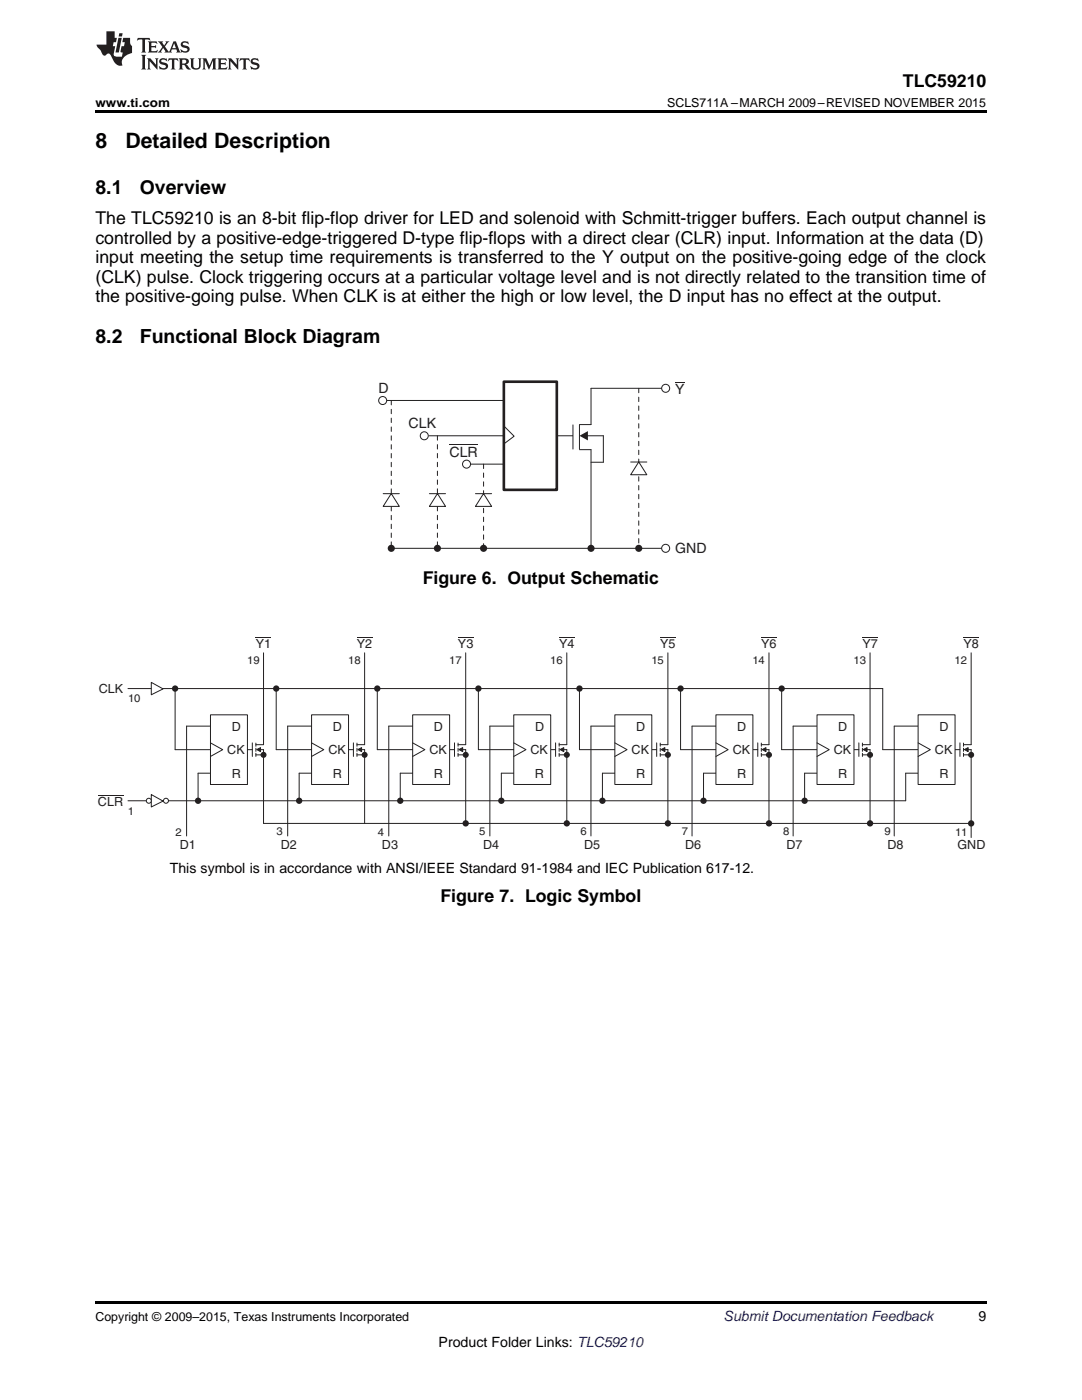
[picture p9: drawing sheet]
<svg xmlns="http://www.w3.org/2000/svg" width="216mm" height="279mm" viewBox="0 0 216 279" stroke-linecap="round" stroke-linejoin="round" font-family="sans-serif">
<path d="M19 259.7h177.8v.5h-177.8z" fill="#000"/>
<path d="M25.5 137.4h150.6M25.5 159.8h155.2M52.6 164.3h141.2" fill="none" stroke="#231f20" stroke-width=".2"/>
<circle cx="193.8" cy="164.3" r=".63" fill="#231f20"/>
<path d="M19.6 158.8h5" fill="none" stroke="#231f20" stroke-width=".2"/>
<path d="M30.2 136.2l2.3 1.3-2.3 1.2z" fill="#fff"/>
<path d="M30.2 136.2l2.3 1.3-2.3 1.2z" fill="none" stroke="#231f20" stroke-width=".2"/>
<path d="M30.2 158.6l2.3 1.3-2.3 1.1z" fill="#fff"/>
<path d="M30.2 158.6l2.3 1.3-2.3 1.1z" fill="none" stroke="#231f20" stroke-width=".2"/>
<circle cx="29.7" cy="159.8" r=".5" fill="#fff"/>
<circle cx="29.7" cy="159.8" r=".5" fill="none" stroke="#231f20" stroke-width=".2"/>
<circle cx="33.1" cy="159.8" r=".5" fill="#fff"/>
<g fill="none" stroke="#231f20" stroke-width=".2">
<path d="M39.5 154.3v5.5"/>
<circle cx="33.1" cy="159.8" r=".5"/>
</g>
<circle cx="39.5" cy="159.8" r=".63" fill="#231f20"/>
<path d="M52.6 130.3v18.3M37.2 144.9v21.9M52.6 149.6v14.7" fill="none" stroke="#231f20" stroke-width=".2"/>
<circle cx="52.6" cy="150.6" r=".5" fill="#231f20"/>
<g fill="none" stroke="#231f20" stroke-width=".2">
<path d="M34.9 137.4v12.2"/>
<circle cx="52.6" cy="150.6" r=".5"/>
</g>
<circle cx="34.9" cy="137.4" r=".63" fill="#231f20"/>
<path d="M51 127.3h3.1M34.9 149.6h15.4M37.2 144.9h4.8M39.5 154.3h2.5M51.1 148.6h1.5M51.1 150.6h1.5M52 149.6h.6" fill="none" stroke="#231f20" stroke-width=".2"/>
<path d="M51.2 149.6l.8-.4v.8z" fill="#231f20"/>
<path d="M51.2 149.6l.8-.4v.8z" fill="none" stroke="#231f20" stroke-width=".2"/>
<path d="M42 142.7h7.4v13.9h-7.4z" fill-rule="evenodd" fill="#fff"/>
<path d="M42 142.7h7.4v13.9h-7.4zM42 148.3l2.4 1.3-2.4 1.4M50.3 148.3v2.7M51.1 148.3v.6M51.1 149.3v.7M51.1 150.3v.7M59.7 154.3v5.5" fill="none" stroke="#231f20" stroke-width=".2"/>
<circle cx="59.7" cy="159.8" r=".63" fill="#231f20"/>
<path d="M72.8 130.3v18.3M57.4 144.9v21.9M72.8 149.6v14.7" fill="none" stroke="#231f20" stroke-width=".2"/>
<circle cx="72.8" cy="150.6" r=".5" fill="#231f20"/>
<g fill="none" stroke="#231f20" stroke-width=".2">
<path d="M55.1 137.4v12.2"/>
<circle cx="72.8" cy="150.6" r=".5"/>
</g>
<circle cx="55.1" cy="137.4" r=".63" fill="#231f20"/>
<path d="M71.2 127.3h3.1M55.1 149.6h15.4M57.4 144.9h4.8M59.7 154.3h2.5M71.2 148.6h1.6M71.2 150.6h1.6M72.2 149.6h.6" fill="none" stroke="#231f20" stroke-width=".2"/>
<path d="M71.4 149.6l.8-.4v.8z" fill="#231f20"/>
<path d="M71.4 149.6l.8-.4v.8z" fill="none" stroke="#231f20" stroke-width=".2"/>
<path d="M62.2 142.7h7.3v13.9h-7.3z" fill-rule="evenodd" fill="#fff"/>
<path d="M62.2 142.7h7.3v13.9h-7.3zM62.2 148.3l2.4 1.3-2.4 1.4M70.5 148.3v2.7M71.2 148.3v.6M71.2 149.3v.6M71.2 150.3v.7M79.9 154.3v5.5" fill="none" stroke="#231f20" stroke-width=".2"/>
<circle cx="79.9" cy="159.8" r=".63" fill="#231f20"/>
<path d="M77.6 144.9v21.9M92.9 149.6v14.7" fill="none" stroke="#231f20" stroke-width=".2"/>
<circle cx="92.9" cy="164.3" r=".63" fill="#231f20"/>
<path d="M92.9 130.3v18.3" fill="none" stroke="#231f20" stroke-width=".2"/>
<circle cx="92.9" cy="150.6" r=".5" fill="#231f20"/>
<g fill="none" stroke="#231f20" stroke-width=".2">
<path d="M75.3 137.4v12.2"/>
<circle cx="92.9" cy="150.6" r=".5"/>
</g>
<circle cx="75.3" cy="137.4" r=".63" fill="#231f20"/>
<path d="M91.4 127.3h3.1M75.3 149.6h15.4M77.6 144.9h4.7M79.9 154.3h2.4M91.4 148.6h1.5M91.4 150.6h1.5M92.3 149.6h.6" fill="none" stroke="#231f20" stroke-width=".2"/>
<path d="M91.6 149.6l.7-.4v.8z" fill="#231f20"/>
<path d="M91.6 149.6l.7-.4v.8z" fill="none" stroke="#231f20" stroke-width=".2"/>
<path d="M82.3 142.7h7.4v13.9h-7.4z" fill-rule="evenodd" fill="#fff"/>
<path d="M82.3 142.7h7.4v13.9h-7.4zM82.3 148.3l2.5 1.3-2.5 1.4M90.7 148.3v2.7M91.4 148.3v.6M91.4 149.3v.6M91.4 150.3v.7M100 154.3v5.5" fill="none" stroke="#231f20" stroke-width=".2"/>
<circle cx="100" cy="159.8" r=".63" fill="#231f20"/>
<path d="M97.7 144.9v21.9M113.1 149.6v14.7" fill="none" stroke="#231f20" stroke-width=".2"/>
<circle cx="113.1" cy="164.3" r=".63" fill="#231f20"/>
<path d="M113.1 130.3v18.3" fill="none" stroke="#231f20" stroke-width=".2"/>
<circle cx="113.1" cy="150.6" r=".5" fill="#231f20"/>
<g fill="none" stroke="#231f20" stroke-width=".2">
<path d="M95.5 137.4v12.2"/>
<circle cx="113.1" cy="150.6" r=".5"/>
</g>
<circle cx="95.5" cy="137.4" r=".63" fill="#231f20"/>
<path d="M111.6 127.3h3M95.5 149.6h15.4M97.7 144.9h4.8M100 154.3h2.5M111.6 148.6h1.5M111.6 150.6h1.5M112.5 149.6h.6" fill="none" stroke="#231f20" stroke-width=".2"/>
<path d="M111.7 149.6l.8-.4v.8z" fill="#231f20"/>
<path d="M111.7 149.6l.8-.4v.8z" fill="none" stroke="#231f20" stroke-width=".2"/>
<path d="M102.5 142.7h7.4v13.9h-7.4z" fill-rule="evenodd" fill="#fff"/>
<path d="M102.5 142.7h7.4v13.9h-7.4zM102.5 148.3l2.4 1.3-2.4 1.4M110.9 148.3v2.7M111.6 148.3v.6M111.6 149.3v.6M111.6 150.3v.7M120.2 154.3v5.5" fill="none" stroke="#231f20" stroke-width=".2"/>
<circle cx="120.2" cy="159.8" r=".63" fill="#231f20"/>
<path d="M117.9 144.9v21.9M133.3 149.6v14.7" fill="none" stroke="#231f20" stroke-width=".2"/>
<circle cx="133.3" cy="164.3" r=".63" fill="#231f20"/>
<path d="M133.3 130.3v18.3" fill="none" stroke="#231f20" stroke-width=".2"/>
<circle cx="133.3" cy="150.6" r=".5" fill="#231f20"/>
<g fill="none" stroke="#231f20" stroke-width=".2">
<path d="M115.6 137.4v12.2"/>
<circle cx="133.3" cy="150.6" r=".5"/>
</g>
<circle cx="115.6" cy="137.4" r=".63" fill="#231f20"/>
<path d="M131.7 127.3h3.1M115.6 149.6h15.4M117.9 144.9h4.8M120.2 154.3h2.5M131.7 148.6h1.6M131.7 150.6h1.6M132.7 149.6h.6" fill="none" stroke="#231f20" stroke-width=".2"/>
<path d="M131.9 149.6l.8-.4v.8z" fill="#231f20"/>
<path d="M131.9 149.6l.8-.4v.8z" fill="none" stroke="#231f20" stroke-width=".2"/>
<path d="M122.7 142.7h7.4v13.9h-7.4z" fill-rule="evenodd" fill="#fff"/>
<path d="M122.7 142.7h7.4v13.9h-7.4zM122.7 148.3l2.4 1.3-2.4 1.4M131 148.3v2.7M131.7 148.3v.6M131.7 149.3v.6M131.7 150.3v.7M140.4 154.3v5.5" fill="none" stroke="#231f20" stroke-width=".2"/>
<circle cx="140.4" cy="159.8" r=".63" fill="#231f20"/>
<path d="M138.1 144.9v21.9M153.4 149.6v14.7" fill="none" stroke="#231f20" stroke-width=".2"/>
<circle cx="153.4" cy="164.3" r=".63" fill="#231f20"/>
<path d="M153.4 130.3v18.3" fill="none" stroke="#231f20" stroke-width=".2"/>
<circle cx="153.4" cy="150.6" r=".5" fill="#231f20"/>
<g fill="none" stroke="#231f20" stroke-width=".2">
<path d="M135.8 137.4v12.2"/>
<circle cx="153.4" cy="150.6" r=".5"/>
</g>
<circle cx="135.8" cy="137.4" r=".63" fill="#231f20"/>
<path d="M151.9 127.3h3.1M135.8 149.6h15.4M138.1 144.9h4.8M140.4 154.3h2.5M151.9 148.6h1.5M151.9 150.6h1.5M152.8 149.6h.6" fill="none" stroke="#231f20" stroke-width=".2"/>
<path d="M152.1 149.6l.7-.4v.8z" fill="#231f20"/>
<path d="M152.1 149.6l.7-.4v.8z" fill="none" stroke="#231f20" stroke-width=".2"/>
<path d="M142.9 142.7h7.3v13.9h-7.3z" fill-rule="evenodd" fill="#fff"/>
<path d="M142.9 142.7h7.3v13.9h-7.3zM142.9 148.3l2.4 1.3-2.4 1.4M151.2 148.3v2.7M151.9 148.3v.6M151.9 149.3v.6M151.9 150.3v.7M160.6 154.3v5.5" fill="none" stroke="#231f20" stroke-width=".2"/>
<circle cx="160.6" cy="159.8" r=".63" fill="#231f20"/>
<path d="M158.3 144.9v21.9M173.6 149.6v14.7" fill="none" stroke="#231f20" stroke-width=".2"/>
<circle cx="173.6" cy="164.3" r=".63" fill="#231f20"/>
<path d="M173.6 130.3v18.3" fill="none" stroke="#231f20" stroke-width=".2"/>
<circle cx="173.6" cy="150.6" r=".5" fill="#231f20"/>
<g fill="none" stroke="#231f20" stroke-width=".2">
<path d="M156 137.4v12.2"/>
<circle cx="173.6" cy="150.6" r=".5"/>
</g>
<circle cx="156" cy="137.4" r=".63" fill="#231f20"/>
<path d="M172.1 127.3h3M156 149.6h15.4M158.3 144.9h4.7M160.6 154.3h2.4M172.1 148.6h1.5M172.1 150.6h1.5M173 149.6h.6" fill="none" stroke="#231f20" stroke-width=".2"/>
<path d="M172.3 149.6l.7-.4v.8z" fill="#231f20"/>
<path d="M172.3 149.6l.7-.4v.8z" fill="none" stroke="#231f20" stroke-width=".2"/>
<path d="M163 142.7h7.4v13.9h-7.4z" fill-rule="evenodd" fill="#fff"/>
<path d="M193.8 130.3v18.3M163 142.7h7.4v13.9h-7.4zM163 148.3l2.5 1.3-2.5 1.4M171.4 148.3v2.7M172.1 148.3v.6M172.1 149.3v.6M172.1 150.3v.7M178.4 144.9v21.9M180.7 154.3v5.5M193.8 149.6v17.6" fill="none" stroke="#231f20" stroke-width=".2"/>
<circle cx="193.8" cy="150.6" r=".5" fill="#231f20"/>
<g fill="none" stroke="#231f20" stroke-width=".2">
<path d="M176.1 137.4v12.2h15.4M192.2 127.3h3.1M178.4 144.9h4.8M180.7 154.3h2.5M192.3 148.6h1.5M192.3 150.6h1.5M193.2 149.6h.6"/>
<circle cx="193.8" cy="150.6" r=".5"/>
</g>
<path d="M192.4 149.6l.8-.4v.8z" fill="#231f20"/>
<path d="M192.4 149.6l.8-.4v.8z" fill="none" stroke="#231f20" stroke-width=".2"/>
<path d="M183.2 142.7h7.4v13.9h-7.4z" fill-rule="evenodd" fill="#fff"/>
<path d="M89.7 88.8h5.6M183.2 142.7h7.4v13.9h-7.4zM183.2 148.3l2.4 1.3-2.4 1.4M191.5 148.3v2.7M192.3 148.3v.6M192.3 149.3v.6M192.3 150.3v.7" fill="none" stroke="#231f20" stroke-width=".2"/>
<path d="M134.7 76.3h1.9v.1h-1.9z" fill-rule="evenodd" fill="#231f20"/>
<path d="M100.5 76.2h10.6v21.6h-10.6z" fill="none" stroke="#231f20" stroke-width=".53"/>
<path d="M77.2 79.9h23.3M85.6 87h14.9M93.9 92.6h6.6M111.1 87h3.2M115.6 84.7h2.3M115.6 89.7h2.3M117.2 87h3.2" fill="none" stroke="#231f20" stroke-width=".2"/>
<path d="M115.6 87l1.7-1v1.9z" fill="#231f20"/>
<path d="M117.9 77.5h14.1M117.9 92.2h2.5M117.9 89.7v19.7M78.3 109.4h53.7" fill="none" stroke="#231f20" stroke-width=".2"/>
<circle cx="117.9" cy="109.4" r=".71" fill="#231f20"/>
<path d="M117.9 77.5v7.2M120.4 87v5.2" fill="none" stroke="#231f20" stroke-width=".2"/>
<path d="M96.5 92.6v16.8" fill="none" stroke="#231f20" stroke-width=".2" stroke-dasharray=".9 .9"/>
<circle cx="96.5" cy="109.4" r=".71" fill="#231f20"/>
<path d="M78.1 79.9v29.5" fill="none" stroke="#231f20" stroke-width=".2" stroke-dasharray=".9 .9"/>
<circle cx="78.1" cy="109.4" r=".71" fill="#231f20"/>
<path d="M87.3 87v22.4" fill="none" stroke="#231f20" stroke-width=".2" stroke-dasharray=".9 .9"/>
<circle cx="87.3" cy="109.4" r=".71" fill="#231f20"/>
<path d="M127.5 77.5v31.9" fill="none" stroke="#231f20" stroke-width=".2" stroke-dasharray=".9 .9"/>
<circle cx="127.5" cy="109.4" r=".71" fill="#231f20"/>
<path d="M114.4 85.8h1.2v2.6h-1.2z" fill-rule="evenodd" fill="#fff"/>
<path d="M114.3 84.8v4.8M115.6 84.8v4.8" fill="none" stroke="#231f20" stroke-width=".2"/>
<circle cx="132.8" cy="109.4" r=".8" fill="#fff"/>
<circle cx="132.8" cy="109.4" r=".8" fill="none" stroke="#231f20" stroke-width=".2"/>
<circle cx="132.8" cy="77.5" r=".8" fill="#fff"/>
<circle cx="132.8" cy="77.5" r=".8" fill="none" stroke="#231f20" stroke-width=".2"/>
<circle cx="76.4" cy="79.9" r=".8" fill="#fff"/>
<circle cx="76.4" cy="79.9" r=".8" fill="none" stroke="#231f20" stroke-width=".2"/>
<circle cx="84.7" cy="87" r=".8" fill="#fff"/>
<circle cx="84.7" cy="87" r=".8" fill="none" stroke="#231f20" stroke-width=".2"/>
<circle cx="93.1" cy="92.6" r=".8" fill="#fff"/>
<g fill="none" stroke="#231f20" stroke-width=".2">
<path d="M100.7 85.2l1.9 1.9-2.1 1.5M125.8 92.2h3.3"/>
<circle cx="93.1" cy="92.6" r=".8"/>
</g>
<path d="M127.5 92.2l1.6 2.5h-3.3z" fill="#fff"/>
<path d="M85.7 98.5h3.2M127.5 92.2l1.6 2.5h-3.3z" fill="none" stroke="#231f20" stroke-width=".2"/>
<path d="M87.3 98.5l1.6 2.6h-3.2z" fill="#fff"/>
<path d="M76.5 98.5h3.2M87.3 98.5l1.6 2.6h-3.2z" fill="none" stroke="#231f20" stroke-width=".2"/>
<path d="M78.1 98.5l1.6 2.6h-3.2z" fill="#fff"/>
<path d="M78.1 98.5l1.6 2.6h-3.2zM94.9 98.5h3.2" fill="none" stroke="#231f20" stroke-width=".2"/>
<path d="M96.5 98.5l1.6 2.6h-3.2z" fill="#fff"/>
<path d="M96.5 98.5l1.6 2.6h-3.2z" fill="none" stroke="#231f20" stroke-width=".2"/>
<path d="M19 22h177.8v.5h-177.8z" fill="#000"/>
<g fill="#231f20">
<path d="M27.5 7.6l-.1 .5 .4-.2h.6v.1v2.1l-.2 .4h1l-.3-.4v-2.1l.1-.1h.5l.5 .2-.2-.5zM29.5 8.3l.2 .3v1.5l-.2 .4h1.8l.2-.6a1.04 1.04 0 0 1-1.3 .2v-.7h.6l.3 .2v-.6l-.3 .2h-.6v-.6l.8-.1 .4 .3-.2-.5zM31.5 8.3l.9 1.1-.9 1.1h.8l-.2-.2 .5-.7 .4 .7-.2 .2h1.5l-.1-.2 .1-.4h.9l.1 .4-.2 .2h1l-.3-.3-.7-1.9h-.5l-.9 2-.8-1 .9-1h-.8l.1 .3-.3 .5-.4-.6 .2-.2zM34.7 8.6l.4 1h-.7zM36.3 8.4a.63 .63 0 0 0-.2 .7 .63 .63 0 0 0 .6 .4l.6 .2 .1 .2a.75 .75 0 0 1-.7 .4 .75 .75 0 0 1-.6-.5l.1 .7 .1-.1a1.11 1.11 0 0 0 1.5-.6 1.13 1.13 0 0 0-1.2-.8l-.1-.4a1.04 1.04 0 0 1 1.2 .2l-.2-.5-.1 .1-.5-.2zM28.2 10.9l.2 .4v2.2l-.2 .4h1l-.3-.4v-2.2l.3-.4zM29.3 11.6l.3 .4v1.5l-.3 .4h.8l-.2-.4v-1.3l1.5 1.7v-1.9l.2-.4h-.7l.2 .4v.9l-1.1-1.3zM32 11.8a.62 .62 0 0 0-.2 .7 .62 .62 0 0 0 .6 .4l.6 .1 .1 .3a.76 .76 0 0 1-.7 .3 .76 .76 0 0 1-.6-.4l.1 .7 .1-.1a1.11 1.11 0 0 0 1.5-.6 1.13 1.13 0 0 0-1.2-.8l-.1-.4a1.04 1.04 0 0 1 1.2 .2l-.2-.6-.1 .1-.5-.1zM33.7 11.6l-.2 .6a.61 .61 0 0 1 .8-.3v1.6l-.2 .4h.9l-.2-.4v-1.6a.63 .63 0 0 1 .8 .3l-.2-.6zM35.6 11.6l.3 .4v1.5l-.3 .4h1l-.2-.2v-.8l.5 .2a.76 .76 0 0 0 1.2 .7l-1-1a.58 .58 0 0 0 .6-.5 .58 .58 0 0 0-.5-.6zM36.4 11.9h.1a.45 .45 0 0 1 .5 .1 .45 .45 0 0 1 .1 .5l-.7 .2zM37.9 11.6l.2 .2a2.17 2.17 0 0 0 .3 1.9 .99 .99 0 0 0 1.6-.6v-1.1l.2-.4h-.7l.2 .2a1.92 1.92 0 0 1-.2 1.8 .6 .6 0 0 1-.9-.5v-1.1l.2-.4zM40.4 11.6l.2 .4v1.5l-.2 .4h.7l-.2-.4v-1.4l.8 1.8 .8-1.8v1.4l-.2 .4h.9l-.2-.4v-1.5l.2-.4h-.8l-.6 1.5-.6-1.5zM43.4 11.6l.2 .4v1.5l-.2 .4h1.8l.2-.6a1.04 1.04 0 0 1-1.3 .1v-.6h.5l.4 .2v-.6l-.4 .2h-.5v-.7h.8l.3 .3-.1-.6zM45.5 11.6l.2 .4v1.5l-.2 .4h.7l-.2-.4v-1.3l1.5 1.7v-1.9l.2-.4h-.7l.2 .4v.9l-1.1-1.3zM47.9 11.6l-.1 .6a.61 .61 0 0 1 .8-.3v1.6l-.3 .4h1l-.3-.4 .1-1.6a.63 .63 0 0 1 .7 .3l-.1-.6zM50.2 11.8a.62 .62 0 0 0-.2 .7 .62 .62 0 0 0 .6 .4l.6 .1 .2 .3a.76 .76 0 0 1-.8 .3 .76 .76 0 0 1-.6-.4l.1 .7 .2-.1a1.11 1.11 0 0 0 1.5-.6 1.13 1.13 0 0 0-1.3-.8l-.1-.4a1.04 1.04 0 0 1 1.2 .2l-.1-.6-.2 .1-.5-.1z"/>
<path d="M21.2 6.3v2.6h-1.9l.1 .4 .7 .9a.91 .91 0 0 0 1 .8 .56 .56 0 0 1 .5-.3 .56 .56 0 0 1 .5 .3l.4 .8a1.53 1.53 0 0 0 1.9 1.2 1.54 1.54 0 0 1 1-2.1l.9-.3v-1.4a1.52 1.52 0 0 1-.3-1.6h-1.4l-.2 .8h.5l-.2 .8h-.4l-.2 1v.2l.4 .1-.2 .8a1.93 1.93 0 0 1-1.6-.3l.3-1.8h-.5l.2-.8h.4l.2-.8h-.4v-1.3zM23.6 7.6l-.6 2.9h.7l.6-2.9zM23.8 6.6l-.1 .7h.6l.2-.7z"/>
</g>
<g font-size="4.2">
<text x="19" y="29.6">8</text>
<text x="25" y="29.6">Detailed Description</text>
</g>
<g font-size="3.9">
<text x="19" y="38.8">8.1</text>
<text x="27.9" y="38.8">Overview</text>
<text x="19" y="68.4">8.2</text>
<text x="27.9" y="68.4">Functional Block Diagram</text>
</g>
<g font-size="3.5">
<text x="180.2" y="17.3">TLC59210</text>
<text x="19" y="44.8">The TLC59210 is an 8-bit flip-flop driver for LED and solenoid with Schmitt-trigger buffers. Each output channel is</text>
<text x="19" y="48.6">controlled by a positive-edge-triggered D-type flip-flops with a direct clear (CLR) input. Information at the data (D)</text>
<text x="19" y="52.5">input meeting the setup time requirements is transferred to the Y output on the positive-going edge of the clock</text>
<text x="19" y="56.4">(CLK) pulse. Clock triggering occurs at a particular voltage level and is not directly related to the transition time of</text>
<text x="19" y="60.3">the positive-going pulse. When CLK is at either the high or low level, the D input has no effect at the output.</text>
<text x="84.3" y="116.5">Figure 6. Output Schematic</text>
<text x="87.9" y="180.1">Figure 7. Logic Symbol</text>
</g>
<g font-size="2.8" fill="#231f20">
<text x="75.5" y="78.4">D</text>
<text x="134.7" y="78.7">Y</text>
<text x="81.5" y="85.3">CLK</text>
<text x="89.7" y="91.1">CLR</text>
<text x="134.7" y="110.4">GND</text>
</g>
<g font-size="2.8">
<text x="33.9" y="174.3">This symbol is in accordance with ANSI/IEEE Standard 91-1984 and IEC Publication 617-12.</text>
<text x="195.3" y="263.6">9</text>
<text x="87.5" y="268.9">Product Folder Links: TLC59210</text>
</g>
<text font-size="2.8" fill="#0000c8" x="144.4" y="263.6">Submit Documentation Feedback</text>
<g font-size="2.5">
<text x="19" y="21.4">www.ti.com</text>
<text x="133.1" y="21.4">SCLS711A –MARCH 2009–REVISED NOVEMBER 2015</text>
<text x="19" y="263.6">Copyright © 2009–2015, Texas Instruments Incorporated</text>
</g>
<g font-size="2.5" fill="#231f20">
<text x="51" y="129.4">Y1</text>
<text x="71.2" y="129.4">Y2</text>
<text x="91.4" y="129.4">Y3</text>
<text x="111.6" y="129.4">Y4</text>
<text x="131.7" y="129.4">Y5</text>
<text x="151.9" y="129.4">Y6</text>
<text x="172.1" y="129.4">Y7</text>
<text x="192.2" y="129.4">Y8</text>
<text x="19.7" y="138.3">CLK</text>
<text x="46.2" y="145.8">D</text>
<text x="66.4" y="145.8">D</text>
<text x="86.6" y="145.8">D</text>
<text x="106.8" y="145.8">D</text>
<text x="126.9" y="145.8">D</text>
<text x="147.1" y="145.8">D</text>
<text x="167.3" y="145.8">D</text>
<text x="187.4" y="145.8">D</text>
<text x="45.4" y="150.5">CK</text>
<text x="46.2" y="155.2">R</text>
<text x="65.5" y="150.5">CK</text>
<text x="66.4" y="155.2">R</text>
<text x="85.7" y="150.5">CK</text>
<text x="86.6" y="155.2">R</text>
<text x="105.9" y="150.5">CK</text>
<text x="106.7" y="155.2">R</text>
<text x="126" y="150.5">CK</text>
<text x="126.9" y="155.2">R</text>
<text x="146.2" y="150.5">CK</text>
<text x="147.1" y="155.2">R</text>
<text x="166.4" y="150.5">CK</text>
<text x="167.3" y="155.2">R</text>
<text x="186.6" y="150.5">CK</text>
<text x="187.4" y="155.2">R</text>
<text x="19.6" y="160.8">CLR</text>
<text x="35.9" y="169.5">D1</text>
<text x="56" y="169.5">D2</text>
<text x="76.2" y="169.5">D3</text>
<text x="96.4" y="169.5">D4</text>
<text x="116.6" y="169.5">D5</text>
<text x="136.7" y="169.5">D6</text>
<text x="156.9" y="169.5">D7</text>
<text x="177.1" y="169.5">D8</text>
<text x="191.1" y="169.4">GND</text>
</g>
<g font-size="2.2" fill="#231f20">
<text x="49.3" y="132.6">19</text>
<text x="69.5" y="132.6">18</text>
<text x="89.6" y="132.6">17</text>
<text x="109.8" y="132.6">16</text>
<text x="130" y="132.6">15</text>
<text x="150.1" y="132.6">14</text>
<text x="170.3" y="132.6">13</text>
<text x="190.5" y="132.6">12</text>
<text x="25.5" y="140.1">10</text>
<text x="25.5" y="162.6">1</text>
<text x="35" y="166.7">2</text>
<text x="55.2" y="166.7">3</text>
<text x="75.4" y="166.7">4</text>
<text x="95.6" y="166.7">5</text>
<text x="115.8" y="166.7">6</text>
<text x="136.1" y="166.7">7</text>
<text x="156.3" y="166.7">8</text>
<text x="176.5" y="166.7">9</text>
<text x="190.6" y="166.7">11</text>
</g>
</svg>
